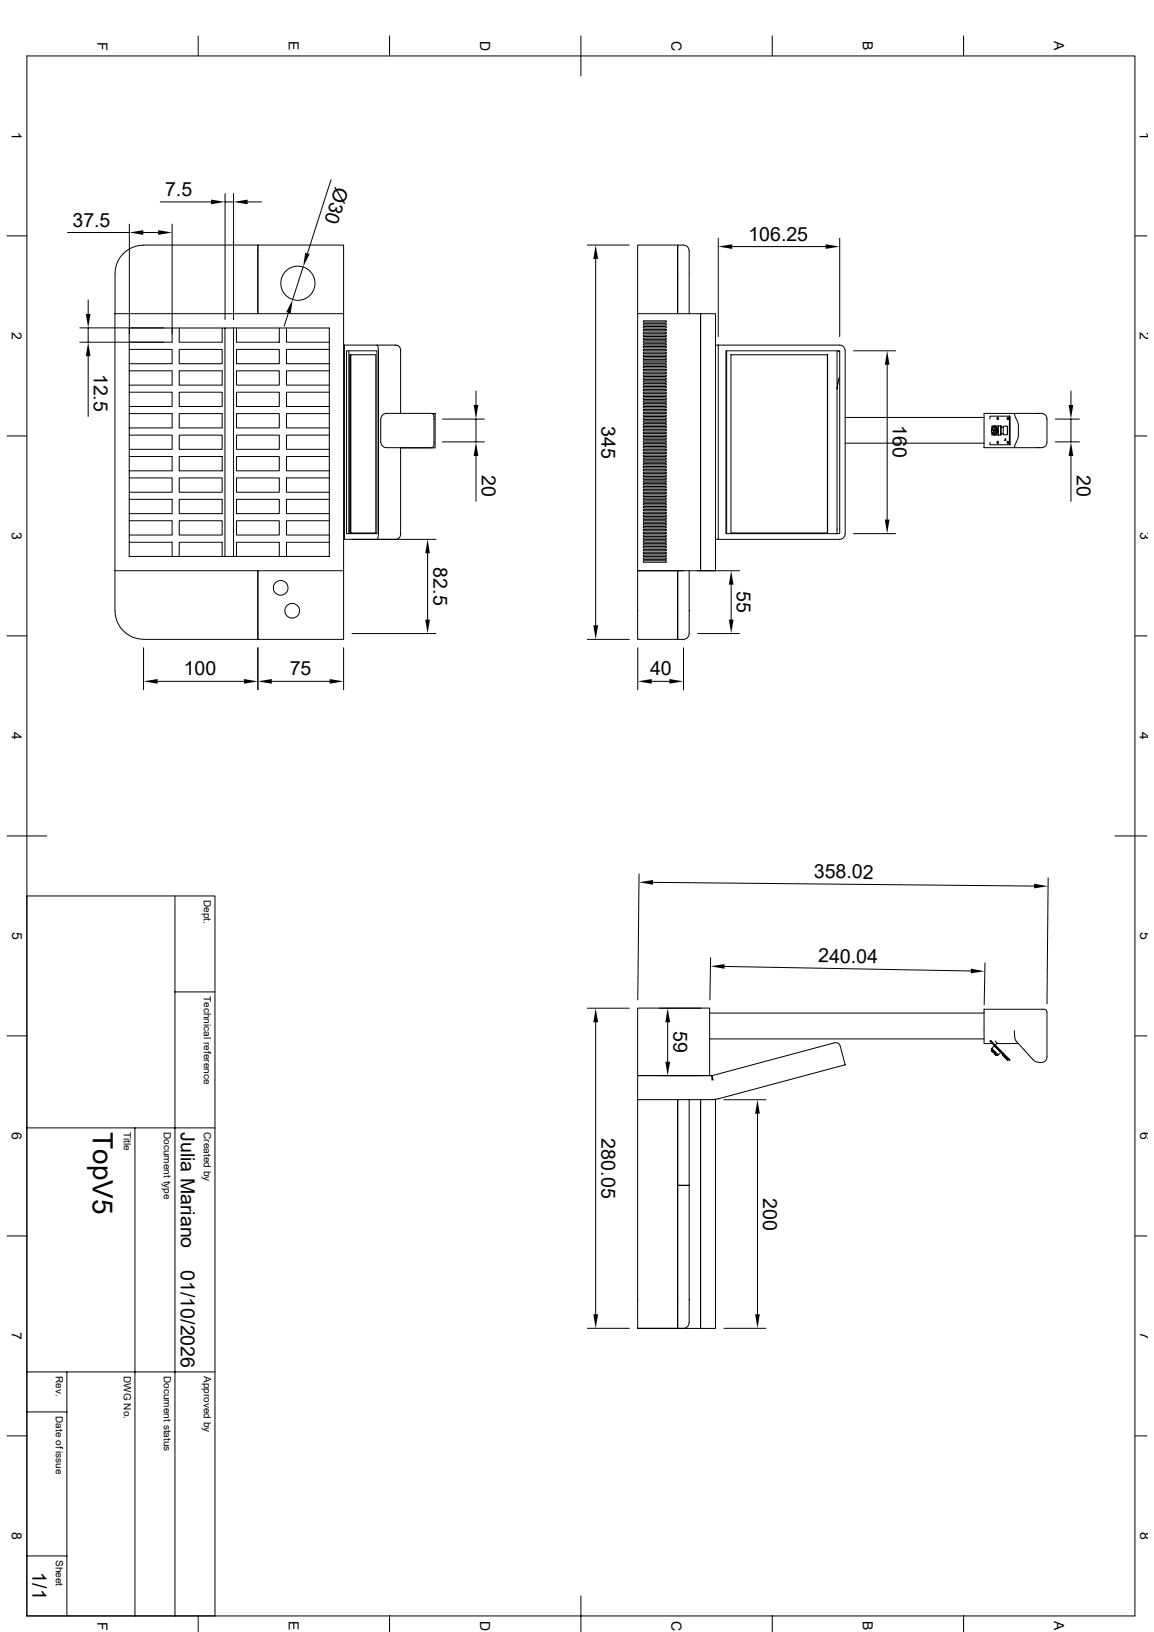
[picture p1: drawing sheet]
<svg xmlns="http://www.w3.org/2000/svg" width="420mm" height="594mm" viewBox="0 0 420 594" stroke-linecap="round" stroke-linejoin="round" font-family="sans-serif">
<g fill="none" stroke="#000" stroke-width=".36">
<path d="M72.1 13.1v7.3M141.8 13.1v7.3M211.4 13.1v14.5M281.1 13.1v7.3M350.7 13.1v7.3M9.8 20.4h403.2v567.7h-403.2zM58.3 73.5h18.5M81.9 70.4v45.9M81.9 73.5h3.1M85 70.4v45.9M90.1 73.5h5.1M120.5 65.4l-8.6 26.8"/>
<path d="M2.5 85.9h7.3M24.6 84.6h22.5M47.1 81.6l-.1 120.9h72.8v-83.1l-90.8-.1M52.2 84.6h5.4M52.2 89.2a10.4 10.4 0 0 0-10.3 10.4v14.6M52.2 89.2h41.7v2.1M62.7 81.6v42.9h-33.7M93.9 91.3v22.9M93.9 91.3v-2.1h31.2v25M110.3 97.1l-3.8 11.9M213.7 89.2h15.3M216.8 94.3v133.3"/>
<path d="M250.8 91.3a2.03 2.03 0 0 0-2.1-2.1h-2.1v25v-25h-14.5v25M250.8 91.3v22.9M261.4 86.7v35.8M266.5 89.7h34M305.6 86.7v35.8M413 85.9h4.4M32.1 109.1v5.2M32.1 119.3v5.2M41.8 114.2v93.5h83.3v-93.5M41.8 114.2h83.3M65.2 119.4v5.1h15.7v-5.1M81.9 119.4v83.1"/>
<path d="M85 119.4v83.1M86.1 119.4v5.1h15.5v-5.1M104.3 119.4v5.1h15.5M105 113.8l-1.6 4.9M232.1 114.2h22.9v93.5h-22.9zM234.1 119.9h8.4v.5h-8.4zM234.1 117.8h8.4v.5h-8.4zM234.1 118.8h8.4v.6h-8.4zM234.1 116.8h8.4v.5h-8.4zM255 114.2h5.4v93.5h-5.4zM32.1 129.6v22M47 135h15.7v5.2h-15.7"/>
<path d="M47 127.2h15.7v5.2h-15.7M65.2 127.2h15.7v5.2h-15.7zM65.2 135h15.7v5.2h-15.7zM86.1 127.2h15.5v5.2h-15.5zM86.1 135h15.5v5.2h-15.5zM119.8 127.2h-15.5v5.2h15.5M119.8 135h-15.5v5.2h15.5M125.1 125.6h19.2l1.1 .6 .4 1.1v23.2M125.3 125.6v70.7h-.2M126.1 127.7h11.1v66.5h-11.1zM127 127.7v66.5M127.4 129.1h9.4v64.9h-9.4z"/>
<path d="M127.7 129.1v64.9M137.2 125.6l.3 .3 .3 1.8-.1 66.9-.2 1.4-.3 .3M234.1 120.9h8.4v.6h-8.4zM234.1 122h8.4v.5h-8.4zM234.1 137.5h8.4v.6h-8.4zM234.1 130.3h8.4v.5h-8.4zM234.1 132.4h8.4v.5h-8.4zM234.1 138.6h8.4v.5h-8.4zM234.1 135.5h8.4v.5h-8.4zM234.1 136.5h8.4v.5h-8.4zM234.1 124h8.4v.5h-8.4zM234.1 139.6h8.4v.6h-8.4z"/>
<path d="M234.1 134.5h8.4v.5h-8.4zM234.1 128.2h8.4v.5h-8.4zM234.1 133.4h8.4v.5h-8.4zM234.1 131.3h8.4v.5h-8.4zM234.1 129.2h8.4v.6h-8.4zM234.1 123h8.4v.5h-8.4zM234.1 125.1h8.4v.5h-8.4zM234.1 127.2h8.4v.5h-8.4zM234.1 126.1h8.4v.5h-8.4zM260.4 125.6h45.2a2.03 2.03 0 0 1 2 2.1v66.5a2.03 2.03 0 0 1-2 2.1h-44.2M261.4 125.6v70.7h-1M264.2 127.7h41.4v66.5h-41.4z"/>
<path d="M264.5 127.7v66.5M266 129.1h35.1l.1 64.9h-35.2zM304.6 127.7v66.5M305 127.7l.3 .4M305.3 137.5l-.7 4.1M310.6 127.7h15.3M322.9 132.8v56.3M2.5 158.7h7.3M47 150.5h15.7v5.2h-15.7M47 142.7h15.7v5.3h-15.7M47 158.4h15.7v5.1h-15.7M65.2 142.7h15.7v5.3h-15.7z"/>
<path d="M65.2 158.4h15.7v5.1h-15.7zM65.2 150.5h15.7v5.2h-15.7zM86.1 150.5h15.5v5.2h-15.5zM86.1 142.7h15.5v5.3h-15.5zM86.1 158.4h15.5v5.1h-15.5zM119.8 158.4h-15.5v5.1h15.5M119.8 142.7h-15.5v5.3h15.5M119.8 150.5h-15.5v5.2h15.5M157.4 150.5h1v12.5h-12.6M161 152.5h15.3M173.2 142.3v5.1M173.2 152.5v8.3"/>
<path d="M234.1 157.3h8.4v.5h-8.4zM234.1 154.2h8.4v.5h-8.4zM234.1 141.7h8.4v.5h-8.4zM234.1 156.3h8.4v.5h-8.4zM234.1 151.1h8.4v.5h-8.4zM234.1 145.9h8.4v.5h-8.4zM234.1 144.8h8.4v.6h-8.4zM234.1 158.4h8.4v.5h-8.4zM234.1 148h8.4v.5h-8.4zM234.1 149h8.4v.5h-8.4zM234.1 159.4h8.4v.5h-8.4zM234.1 155.2h8.4v.5h-8.4z"/>
<path d="M234.1 146.9h8.4v.5h-8.4zM234.1 142.7h8.4v.6h-8.4zM234.1 153.2h8.4v.5h-8.4zM234.1 143.8h8.4v.5h-8.4zM234.1 140.7h8.4v.5h-8.4zM234.1 150h8.4v.5h-8.4zM234.1 152.1h8.4v.6h-8.4zM307.6 151.9h50.5M358.1 150.5h19.4a2.61 2.61 0 0 1 3.5 2v8.4a2.39 2.39 0 0 1-3.2 2h-19.7zM361 156.7l.3 .9M361 155.7v-.7h2.3v3.3M361 157.6v.7h2.3"/>
<path d="M361.3 155.7l-.3 1M361.3 155.8l-.3 .9M361.3 155.7h.8M361.3 157.6h.1M361.3 155.7v.1M361.3 155.4a1.22 1.22 0 0 1 1.5 .2 1.22 1.22 0 0 1 .2 1.5 1.13 1.13 0 0 1-1.4 1.1 1.13 1.13 0 0 1-.8-1.5zM361.3 155.7a1.17 1.17 0 0 1 1.5 .4 1.17 1.17 0 0 1-.2 1.5l-.7 .4-.6-.4M361.4 157.6h.8M361.4 155.9l-.4 .8M361.4 157.5l.7 .1M361.4 157.6h-.1M361.6 155.6a1.09 1.09 0 0 1 1.2 1.1 1.09 1.09 0 0 1-1.3 1"/>
<path d="M361.7 155.5a1.15 1.15 0 0 1 1.1 1.1 1.15 1.15 0 0 1-1 1.2M361.9 155.1a1.58 1.58 0 0 1 1.4 1.6 1.58 1.58 0 0 1-1.4 1.5M362 155.9l.3 .8h.3M362.1 157.6h.1M362.1 155.7h.1M362.1 155.7l-.1 .1M362.2 155.7l.4 1M362.2 155.7l-.2 .1M362.5 156.7l-.4 .9M363.3 151.9v.8M363.3 155h1v.5M364.3 157.9l-.1 .4v-3.3v3.3h-.9"/>
<path d="M365.1 155.5h-.9v2.4h.9M365.1 155.2l1.6 .1-.2 2.9-1.4-.1zM366 159.8h-.3v.5h.3v-.5v.5M366.4 155.2v3M366.6 158.1h.1M366.6 155.2h.1M366.9 151.9v.8M367.4 151.5h-7.1v1M367.4 151.5v10.4h-7.1v-1M367.4 151.5h.2v10.4h-.2M369.2 150.5l.7 2M369.9 152.6l.7 2.1v4l-1.4 4.2"/>
<path d="M384 152.5h8.9M389.8 142.3v5.1M389.8 152.5v8.3M413 158.7h4.4M47 166.2h15.7v5.2h-15.7M47 173.9h15.7v5.3h-15.7M65.2 173.9h15.7v5.3h-15.7zM65.2 166.2h15.7v5.2h-15.7zM86.1 166.2h15.5v5.2h-15.5zM86.1 173.9h15.5v5.3h-15.5zM119.8 173.9h-15.5v5.3h15.5M119.8 166.2h-15.5v5.2h15.5"/>
<path d="M145.8 162.9v31.7l-.3 .9-1.2 .8h-19M156.9 162.9a1.48 1.48 0 0 0 1-2v-8.8a1.28 1.28 0 0 0-1-1.6h-16.2a2.03 2.03 0 0 0-2.1 2v8.4a2.1 2.1 0 0 0 2.1 2h16.2M161 160.8h15.3M173.2 165.9v16.6M234.1 167.7h8.4v.5h-8.4zM234.1 175h8.4v.5h-8.4zM234.1 172.9h8.4v.5h-8.4zM234.1 179.2h8.4v.5h-8.4zM234.1 162.5h8.4v.5h-8.4zM234.1 164.6h8.4v.5h-8.4zM234.1 166.7h8.4v.5h-8.4zM234.1 168.7h8.4v.5h-8.4z"/>
<path d="M234.1 171.9h8.4v.5h-8.4zM234.1 177.1h8.4v.5h-8.4zM234.1 163.5h8.4v.6h-8.4zM234.1 178.1h8.4v.5h-8.4zM234.1 173.9h8.4v.6h-8.4zM234.1 176h8.4v.5h-8.4zM234.1 165.7h8.4v.5h-8.4zM234.1 169.8h8.4v.5h-8.4zM234.1 170.8h8.4v.6h-8.4zM234.1 160.4h8.4v.6h-8.4zM234.1 161.5h8.4v.5h-8.4zM307.6 161.3h50.5"/>
<path d="M363.3 160.7v.7M366.9 160.7v.7M384 160.8h8.9M389.8 165.9v16.6M47 181.7h15.7v5.2h-15.7M47 197.4h15.7v5.1M47 189.5h15.7v5.2h-15.7M65.2 189.5h15.7v5.2h-15.7zM65.2 181.7h15.7v5.2h-15.7zM86.1 181.7h15.5v5.2h-15.5zM86.1 189.5h15.5v5.2h-15.5zM119.8 189.5h-15.5v5.2h15.5"/>
<path d="M119.8 181.7h-15.5v5.2h15.5M119.8 197.4h-15.5v5.1M128.1 196.3h30.6M234.1 183.3h8.4v.5h-8.4zM234.1 181.2h8.4v.5h-8.4zM234.1 186.4h8.4v.5h-8.4zM234.1 184.4h8.4v.5h-8.4zM234.1 188.5h8.4v.5h-8.4zM234.1 194.7h8.4v.6h-8.4zM234.1 199.9h8.4v.5h-8.4zM234.1 182.3h8.4v.5h-8.4zM234.1 192.7h8.4v.5h-8.4z"/>
<path d="M234.1 185.4h8.4v.5h-8.4zM234.1 189.5h8.4v.6h-8.4zM234.1 187.5h8.4v.5h-8.4zM234.1 190.6h8.4v.5h-8.4zM234.1 193.7h8.4v.5h-8.4zM234.1 196.8h8.4v.6h-8.4zM234.1 195.8h8.4v.5h-8.4zM234.1 191.6h8.4v.6h-8.4zM234.1 198.9h8.4v.5h-8.4zM234.1 197.9h8.4v.5h-8.4zM234.1 180.2h8.4v.5h-8.4zM304.7 192.7l.1 .1"/>
<path d="M310.6 194.2h15.3M41.8 207.7l.1 14.6a10.4 10.4 0 0 0 10.3 10.4M65.2 202.5v-5.1h15.7v5.1M86.1 202.5v-5.1h15.5v5.1M93.9 207.7v25zM125.1 207.7v25h-31.2M155.6 201.4v24.1M232.1 207.7h14.5v25h-14.5zM234.1 203.1h8.4v.5h-8.4zM234.1 201h8.4v.5h-8.4zM234.1 202h8.4v.5h-8.4zM234.1 204.1h8.4v.5h-8.4z"/>
<path d="M248.7 207.7h-2.1v14.6M250.8 207.7v22.9M253.9 207.7h15.3M266.1 212.8v12.7M2.5 231.4h7.3M52.2 235.8v15.2M52.2 232.7h41.7M93.9 235.8v15.2M125.1 235.8v15.2M128.1 230.6h30.6M213.7 232.7h15.3M232.1 235.8v15.2"/>
<path d="M246.6 222.3v10.4h2.1a2.03 2.03 0 0 0 2.1-2.1M248.8 235.8v15.2M253.9 230.6h15.3M413 231.4h4.4M57.4 248h31.4M98.9 248h21.1M237.2 248h6.4M2.5 304.2h14.6M232.6 318.1l-.5 45.8M381.5 319.5l-.5 45.8M405.8 304.2h11.6M9.8 326.1h68.4v262"/>
<path d="M63.7 326.1v262M237.6 321.1l138.7 1.4M258.6 348.6l-.2 15.3M263.7 351.7l89.6 1.7M358.5 350.4l-.3 15.3M2.5 377h7.3M63.7 361h14.5M213.7 366.9h15.3M216.8 372.1v106.2M232.1 366.9h26.2v24.6h-26.2zM239.9 366.9h15.3M243 372.1v14.3"/>
<path d="M258.3 368.7h99.8M258.3 378.1h99.8M360.3 379l.3-.3 7 7.1-.2 .2zM362.2 378.9l.7 .7-.7 .7M362.7 379.8h7.9M381 368.3a1.48 1.48 0 0 0-2-1h-20.9v12.5h3M381 368.3v16.3a2.42 2.42 0 0 1-3.6 1.9l-1.4-.8-6.2-6.8-.5-1.3-.1-2.5M413 377h4.4M239.9 391.5h15.3M259.5 393.1l-.4-1.6v1.6M361 382.6v-.3l.3 .5M361.1 381.6l-.3 .3 2.2 2.2 .3-.2"/>
<path d="M361.1 382.2l-.3 .2 .5 .4M361.3 382.8l.8 .9M361.9 380.7l2.3 2.3-.9 .9-2.3-2.3zM361.9 380.6l2.3 2.4M362.2 383.5l.4 .4-.1 .1-.4-.3zM362.7 383.8l-.4 .1M364.2 383l1.2 1.4M364.2 383l1.1 1.5 1.3 1.3-1.2-1.4M365.6 384.3l-.2 .1M366.7 385.4l-.2 .1M9.8 410.5h68.4M49.1 410.5v177.6"/>
<path d="M232.1 400.2v-8.7h27l44.2-11.9a1.74 1.74 0 0 1 2.5 1.1l1.8 6.9-46.2 12.3-2.3 .3M232.1 400.2v83.2h14.5v-10.4M232.1 400.2h14.5v72.8M250.8 400.2v81.2M250.8 400.2h-4.2v31.2h2.1M250.8 400.2h4.2v83.3l-22.9-.1M255 400.2h5.4v83.3h-5.4zM263.4 400.3h15.3M275.7 405.3v73M248.7 431.4h2.1M248.7 431.4h-2.1v41.6M2.5 449.8h7.3"/>
<path d="M413 449.8h4.4M246.6 473v10.4h2.1a2.03 2.03 0 0 0 2.1-2M9.8 499.3h68.4M24.3 499.3v88.8M213.7 483.4h15.3M263.4 483.4h15.3M9.8 513.9h14.5M2.5 522.6h7.3M413 522.6h4.4M9.8 566.3h14.5M72.1 588.1v5.8M141.8 588.1v5.8"/>
<path d="M211.4 580.9v13M281.1 588.1v5.8M350.7 588.1v5.8"/>
<circle cx="108.4" cy="103.1" r="6.2"/>
<circle cx="361.7" cy="156.7" r=".35"/>
<circle cx="361.8" cy="156.7" r=".22"/>
<circle cx="363.2" cy="152.4" r=".39"/>
<circle cx="366.9" cy="152.4" r=".39"/>
<circle cx="363.2" cy="161.1" r=".39"/>
<circle cx="366.9" cy="161.1" r=".39"/>
<circle cx="102.2" cy="214" r="2.66"/>
<circle cx="106.3" cy="222.3" r="2.66"/>
</g>
<g fill="#000">
<path d="M76.8 72.6l5.1 .9-5.1 .8zM85 73.5l5.1-.9v1.7zM47.1 84.6l5.1-.8v1.7zM57.6 83.8l5.1 .8-5.1 .9zM111.1 92l1.6 .5-2.4 4.6zM216.8 89.2l.9 5.1h-1.8zM261.4 89.7l5.1-.8v1.7zM300.5 88.9l5.1 .8-5.1 .9zM31.2 114.3h1.7l-.8 5zM106.5 109l-.7 5.1-1.6-.5zM32.1 124.5l.8 5.1h-1.7zM322.9 127.7l.8 5.1h-1.7z"/>
<path d="M172.4 147.4h1.7l-.9 5.1zM388.9 147.4h1.7l-.8 5.1zM173.2 160.8l.9 5.1h-1.7zM389.8 160.8l.8 5.1h-1.7zM322 189.1h1.7l-.8 5.1zM155.6 196.3l.9 5.1h-1.7zM266.1 207.7l.9 5.1h-1.7zM154.8 225.5h1.7l-.9 5.1zM215.9 227.6h1.8l-.9 5.1zM265.3 225.5h1.7l-.9 5.1zM52.2 248l5.2-.9v1.7zM88.8 247.1l5.1 .9-5.1 .8z"/>
<path d="M93.9 248l5-.9v1.7zM120 247.1l5.1 .9-5.1 .8zM232.1 248l5.1-.9v1.7zM243.6 247.1l5.2 .9-5.2 .8zM232.5 321.1l5.2-.8-.1 1.7zM376.3 321.6l5.2 .9-5.2 .8zM258.6 351.7l5.1-.8v1.7zM353.3 352.6l5.1 .9-5.1 .7zM216.8 366.9l.9 5.2h-1.8zM243 366.9l.9 5.2h-1.8zM242.1 386.4h1.8l-.9 5.1zM275.7 400.3l.8 5h-1.7z"/>
<path d="M215.9 478.3h1.8l-.9 5.1zM274.8 478.3h1.7l-.8 5.1z"/>
</g>
<text font-size="10.2" x="33.8" y="412" transform="rotate(90 33.8 412)">TopV5</text>
<g font-size="7.1">
<text x="60.1" y="71.4">7.5</text>
<text x="122.1" y="67.8" transform="rotate(108 122.1 67.8)">Ø30</text>
<text x="26.4" y="82.5">37.5</text>
<text x="272.4" y="87.6">106.25</text>
<text x="34.2" y="136" transform="rotate(90 34.2 136)">12.5</text>
<text x="218.9" y="155" transform="rotate(90 218.9 155)">345</text>
<text x="325" y="154.8" transform="rotate(90 325 154.8)">160</text>
<text x="175.3" y="172.8" transform="rotate(90 175.3 172.8)">20</text>
<text x="391.9" y="172.8" transform="rotate(90 391.9 172.8)">20</text>
<text x="157.7" y="206.5" transform="rotate(90 157.7 206.5)">82.5</text>
<text x="268.2" y="215.2" transform="rotate(90 268.2 215.2)">55</text>
<text x="66.9" y="245.8">100</text>
<text x="105.5" y="245.8">75</text>
<text x="236.6" y="245.8">40</text>
<text x="296.2" y="319.6" transform="rotate(1 296.2 319.6)">358.02</text>
<text x="297.7" y="350.3" transform="rotate(1 297.7 350.3)">240.04</text>
<text x="245.2" y="375.3" transform="rotate(90 245.2 375.3)">59</text>
<text x="65.8" y="412" transform="rotate(90 65.8 412)">Julia Mariano</text>
<text x="218.9" y="414.4" transform="rotate(90 218.9 414.4)">280.05</text>
<text x="277.8" y="436" transform="rotate(90 277.8 436)">200</text>
<text x="65.8" y="462.2" transform="rotate(90 65.8 462.2)">01/10/2026</text>
<text x="11.8" y="572.3" transform="rotate(90 11.8 572.3)">1/1</text>
</g>
<g font-size="5.1">
<text x="35.5" y="15.2" transform="rotate(90 35.5 15.2)">F</text>
<text x="105.2" y="15" transform="rotate(90 105.2 15)">E</text>
<text x="174.8" y="14.9" transform="rotate(90 174.8 14.9)">D</text>
<text x="244.4" y="14.9" transform="rotate(90 244.4 14.9)">C</text>
<text x="314.1" y="15" transform="rotate(90 314.1 15)">B</text>
<text x="383.7" y="15" transform="rotate(90 383.7 15)">A</text>
<text x="4.3" y="48" transform="rotate(90 4.3 48)">1</text>
<text x="414.9" y="48" transform="rotate(90 414.9 48)">1</text>
<text x="4.3" y="120.8" transform="rotate(90 4.3 120.8)">2</text>
<text x="414.9" y="120.9" transform="rotate(90 414.9 120.9)">2</text>
<text x="4.4" y="193.6" transform="rotate(90 4.4 193.6)">3</text>
<text x="414.9" y="193.6" transform="rotate(90 414.9 193.6)">3</text>
<text x="4.3" y="266.4" transform="rotate(90 4.3 266.4)">4</text>
<text x="414.9" y="266.4" transform="rotate(90 414.9 266.4)">4</text>
<text x="4.4" y="339.2" transform="rotate(90 4.4 339.2)">5</text>
<text x="415" y="339.2" transform="rotate(90 415 339.2)">5</text>
<text x="4.4" y="412" transform="rotate(90 4.4 412)">6</text>
<text x="414.9" y="412" transform="rotate(90 414.9 412)">6</text>
<text x="4.4" y="484.8" transform="rotate(90 4.4 484.8)">7</text>
<text x="414.9" y="484.8" transform="rotate(90 414.9 484.8)">7</text>
<text x="4.4" y="557.6" transform="rotate(90 4.4 557.6)">8</text>
<text x="414.9" y="557.6" transform="rotate(90 414.9 557.6)">8</text>
<text x="35.5" y="590.2" transform="rotate(90 35.5 590.2)">F</text>
<text x="105.2" y="590.1" transform="rotate(90 105.2 590.1)">E</text>
<text x="174.8" y="590" transform="rotate(90 174.8 590)">D</text>
<text x="244.4" y="590" transform="rotate(90 244.4 590)">C</text>
<text x="314.1" y="590.1" transform="rotate(90 314.1 590.1)">B</text>
<text x="383.7" y="590.1" transform="rotate(90 383.7 590.1)">A</text>
</g>
<g font-size="3.6">
<text x="74.1" y="327.5" transform="rotate(90 74.1 327.5)">Dept.</text>
<text x="74.1" y="362.5" transform="rotate(90 74.1 362.5)">Technical reference</text>
<text x="45" y="412" transform="rotate(90 45 412)">Title</text>
<text x="59.6" y="412" transform="rotate(90 59.6 412)">Document type</text>
<text x="74.1" y="412" transform="rotate(90 74.1 412)">Created by</text>
<text x="20.3" y="500.8" transform="rotate(90 20.3 500.8)">Rev.</text>
<text x="45" y="500.8" transform="rotate(90 45 500.8)">DWG No.</text>
<text x="59.6" y="500.8" transform="rotate(90 59.6 500.8)">Document status</text>
<text x="74.1" y="500.8" transform="rotate(90 74.1 500.8)">Approved by</text>
<text x="20.3" y="515.3" transform="rotate(90 20.3 515.3)">Date of issue</text>
<text x="20.3" y="567.7" transform="rotate(90 20.3 567.7)">Sheet</text>
</g>
</svg>
